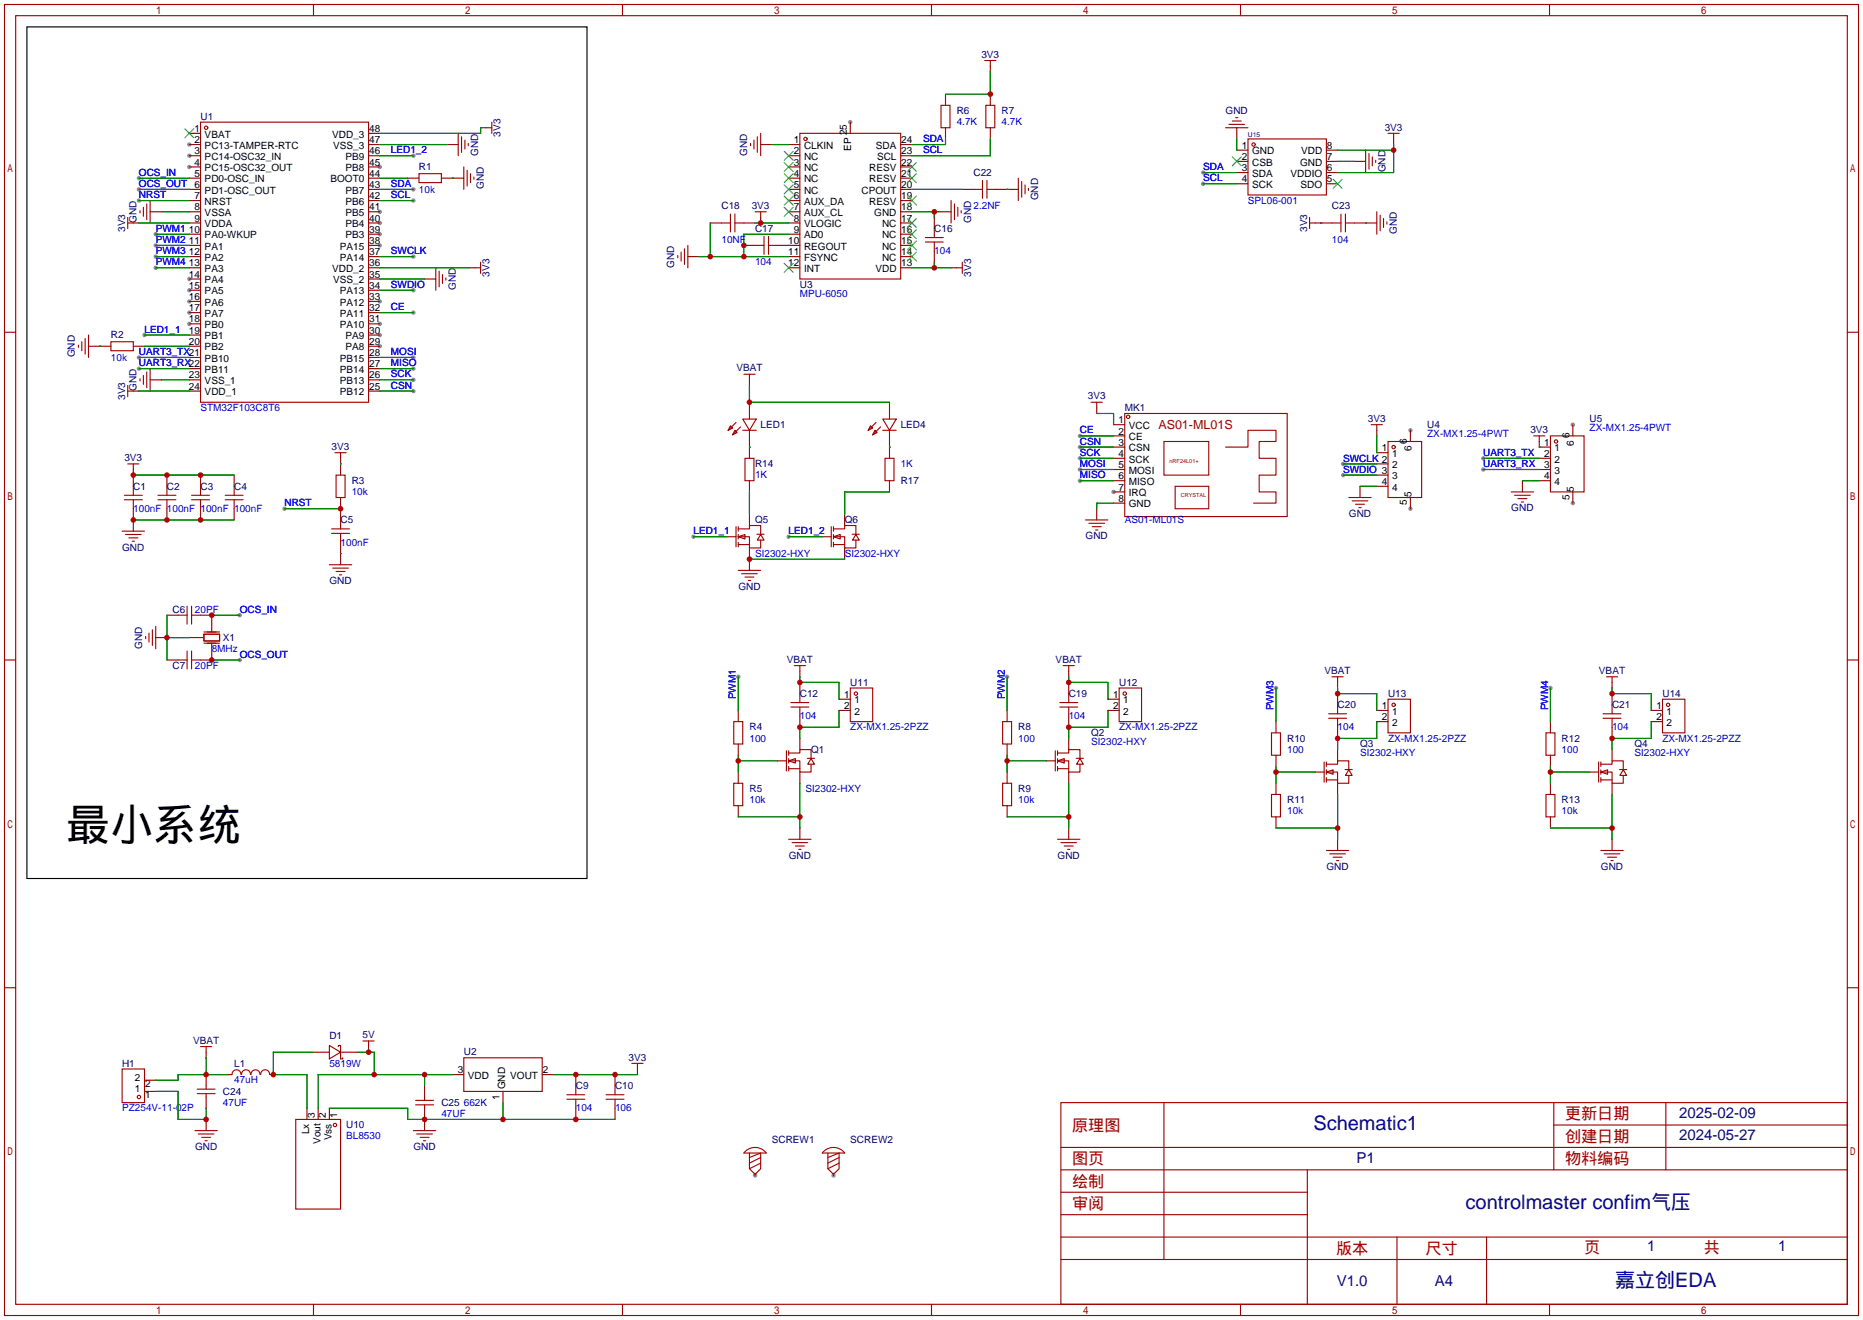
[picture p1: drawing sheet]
<svg xmlns="http://www.w3.org/2000/svg" width="422mm" height="299mm" viewBox="0 0 422 299" stroke-linecap="round" stroke-linejoin="round" font-family="sans-serif">
<g fill="#999">
<circle cx="42.9" cy="32.8" r=".51"/>
<circle cx="42.9" cy="35.3" r=".51"/>
<circle cx="42.9" cy="37.8" r=".51"/>
<circle cx="42.9" cy="63.2" r=".51"/>
<circle cx="42.9" cy="65.8" r=".51"/>
<circle cx="42.9" cy="68.3" r=".51"/>
<circle cx="42.9" cy="70.9" r=".51"/>
<circle cx="42.9" cy="73.4" r=".51"/>
<circle cx="86.1" cy="78.5" r=".51"/>
<circle cx="86.1" cy="75.9" r=".51"/>
<circle cx="86.1" cy="73.4" r=".51"/>
<circle cx="86.1" cy="68.3" r=".51"/>
<circle cx="86.1" cy="55.6" r=".51"/>
<circle cx="86.1" cy="53.1" r=".51"/>
<circle cx="86.1" cy="50.5" r=".51"/>
<circle cx="86.1" cy="48" r=".51"/>
<circle cx="86.1" cy="37.8" r=".51"/>
<circle cx="192.8" cy="27.7" r=".51"/>
<circle cx="252.5" cy="111.5" r=".51"/>
<circle cx="319.8" cy="97.5" r=".51"/>
<circle cx="319.8" cy="115.3" r=".51"/>
<circle cx="356.6" cy="96.3" r=".51"/>
<circle cx="356.6" cy="114" r=".51"/>
<circle cx="171.2" cy="266.4" r=".51"/>
<circle cx="189" cy="266.4" r=".51"/>
<circle cx="64.5" cy="115.3" r=".51"/>
<circle cx="31.5" cy="45.5" r=".51"/>
<circle cx="54.4" cy="139.4" r=".51"/>
<circle cx="54.4" cy="149.6" r=".51"/>
<circle cx="31.5" cy="42.9" r=".51"/>
<circle cx="31.5" cy="40.4" r=".51"/>
<circle cx="244.9" cy="98.8" r=".51"/>
<circle cx="244.9" cy="101.3" r=".51"/>
<circle cx="244.9" cy="103.9" r=".51"/>
<circle cx="244.9" cy="106.4" r=".51"/>
<circle cx="244.9" cy="109" r=".51"/>
<circle cx="304.5" cy="105.2" r=".51"/>
<circle cx="304.5" cy="107.7" r=".51"/>
<circle cx="93.7" cy="65.8" r=".51"/>
<circle cx="93.7" cy="58.2" r=".51"/>
<circle cx="93.7" cy="70.9" r=".51"/>
<circle cx="93.7" cy="88.6" r=".51"/>
<circle cx="93.7" cy="86.1" r=".51"/>
<circle cx="93.7" cy="83.6" r=".51"/>
<circle cx="93.7" cy="81" r=".51"/>
<circle cx="93.7" cy="45.5" r=".51"/>
<circle cx="93.7" cy="42.9" r=".51"/>
<circle cx="167.4" cy="153.4" r=".51"/>
<circle cx="228.3" cy="153.4" r=".51"/>
<circle cx="289.3" cy="156" r=".51"/>
<circle cx="351.5" cy="156" r=".51"/>
<circle cx="35.3" cy="53.1" r=".51"/>
<circle cx="35.3" cy="55.6" r=".51"/>
<circle cx="35.3" cy="58.2" r=".51"/>
<circle cx="35.3" cy="60.7" r=".51"/>
<circle cx="32.8" cy="75.9" r=".51"/>
<circle cx="93.7" cy="35.3" r=".51"/>
<circle cx="157.2" cy="121.7" r=".51"/>
<circle cx="178.8" cy="121.7" r=".51"/>
<circle cx="31.5" cy="81" r=".51"/>
<circle cx="31.5" cy="83.6" r=".51"/>
<circle cx="336.3" cy="106.4" r=".51"/>
<circle cx="336.3" cy="103.9" r=".51"/>
<circle cx="272.8" cy="39.1" r=".51"/>
<circle cx="272.8" cy="41.7" r=".51"/>
</g>
<g fill="none" stroke="#a10000" stroke-width=".25">
<path d="M1 1h420.4v297.2h-420.4zM3.6 3.6h415.2v292.1h-415.2zM71.1 1v2.6M141.1 1v2.6M211.2 1v2.6M223.3 13.7h2.5M224.5 13.7v1.3M281.3 1v2.6M351.3 1v2.6M45.5 27.7h38.1v63.5h-38.1zM95 39.4h5.1v2h-5.1zM103.9 30.2v5.1"/>
<path d="M104.6 31v3.5M105.2 37.8v5.1M105.4 31.8v2M105.9 38.6v3.6M106.2 32.5v.5M106.7 39.4v2M110.2 29h1.3M111.5 27.7v2.5M170.2 32.5v.5M170.9 31.8v2M171.7 31v3.5M172.5 30.2v5.1"/>
<path d="M181.4 30.2h22.8v33h-22.8zM213.4 23.9h2v5.1h-2zM223.5 23.9h2.1v5.1h-2.1zM277.9 29h5.1M278.6 28.2h3.6M279.4 27.4h2M280.2 26.7h.5M283 31.5h17.7v12.7h-17.7zM309.6 34v5.1M310.4 34.8v3.6M311.1 35.6v2M311.9 36.3v.5"/>
<path d="M314.7 30.2h2.5M316 30.2v1.3M29 49.3v2.5M29 50.5h1.2M31.7 47.8v.5M32.5 47v2M33.3 46.2v3.6M34 45.5v5M107.4 40.1v.5M109 59.4v2.6M153.7 57.9v.5M154.4 57.2v2"/>
<path d="M155.2 56.4v3.5M156 55.6v5.1M163.6 50.5h2M165.6 48.5v4.1M166.6 50.5h2.1M166.6 48.5v4.1M171.2 55.6h2M171.2 48h2.5M172.5 48v1.3M173.2 53.6v4.1M174.2 53.6v4.1M174.2 55.6h2.1"/>
<path d="M209.8 54.9h4.1M209.8 53.8h4.1M211.8 51.8v2M211.8 54.9v2M215.6 45.5v5M216.4 46.2v3.6M217.2 47v2M217.9 47.8v.5M218.2 59.4v2.6M220.7 42.9h2.1M222.8 40.9v4.1M223.8 40.9v4.1"/>
<path d="M223.8 42.9h2M230.9 40.4v5.1M231.6 41.1v3.6M232.4 41.9v2M233.2 42.7v.5M296.9 50.5h1.3M296.9 49.3v2.5M302 50.5h2M304 48.5v4.1M305.1 50.5h2M305.1 48.5v4.1M312.2 48v5.1"/>
<path d="M312.9 48.8v3.5M313.7 49.5v2.1M314.5 50.3v.5M1 75.3h2.6M17.8 78.2v.5M18.5 77.5v2M19.3 76.7v3.6M20.1 75.9v5.1M25.1 77.5h5.1v2h-5.1zM98.8 60.7v5.1M99.6 61.5v3.5M100.3 62.2v2.1"/>
<path d="M101.1 63v.5M107.7 60.7h1.3M216.9 60.7h1.3M418.8 75.3h2.6M29 87.4v2.5M29 88.6h1.2M31.7 85.9v.5M32.5 85.1v2M33.3 84.3v3.6M34 83.6v5M165.6 96.5l.5 .5-1 .5zM166.6 97.5l.5 .5-1 .6z"/>
<path d="M166.9 95.8l-1.8 1.7M167.9 96.8l-1.8 1.8M168.4 95h3l-1.5 2.5zM168.4 97.5h3M168.7 84.8h2.5M169.9 84.8v1.3M197.4 96.5l.5 .5-1.1 .5zM198.4 97.5l.5 .5-1 .6zM198.6 95.8l-1.8 1.7M199.6 96.8l-1.7 1.8M200.2 95h3l-1.5 2.5zM200.2 97.5h3"/>
<path d="M247.4 91.2h2.5M248.7 91.2v1.3M255 93.7h36.8v23.4h-36.8zM310.9 96.3h2.5M312.2 96.3v1.2M347.7 98.8h2.6M349 98.8v1.3M351.5 98.8h7.7v12.7h-7.7zM28.2 113.3h4.1M28.2 112.3h4.1M29 105.2h2.5M30.2 105.2v1.2"/>
<path d="M30.2 110.2v2.1M30.2 113.3v2M35.8 113.3h4.1M35.8 112.3h4.1M37.8 110.2v2.1M37.8 113.3v2M43.4 113.3h4.1M43.4 112.3h4.1M45.5 110.2v2.1M45.5 113.3v2M51.1 113.3h4M51.1 112.3h4"/>
<path d="M53.1 110.2v2.1M53.1 113.3v2M75.2 119.9h4M75.9 102.6h2.6M76.2 107.7h2v5.1h-2zM77.2 102.6v1.3M77.2 117.9v2M166.9 119.4v4.6M167.4 119.9h2.5v-.8h2.6v2.1M167.4 119.4v1M168.9 103.9h2v5.1h-2zM188.5 119.4v4.6"/>
<path d="M189 119.9h2.5v-.8h2.6v2.1M189 119.4v1M200.7 103.9h2v5.1h-2zM246.1 117.9h5.1M246.9 118.6h3.5M247.6 119.4h2.1M263.9 100.1h10.2v7.6h-10.2zM266.4 110.2h7.7v5.1h-7.7zM277.9 101.3h5.1v-3.8h6.3v2.6h-3.8v3.8h3.8v3.8h-3.8v3.8h3.8v2.5h-5.1M305.8 112.8h5.1M306.6 113.5h3.5M307.3 114.3h2.1"/>
<path d="M308.1 115.1h.5M314.7 100.1h7.6v12.7h-7.6zM342.6 111.5h5.1M343.4 112.3h3.6M344.2 113h2M344.9 113.8h.5M27.7 120.4h5.1M28.4 121.2h3.6M29.2 121.9h2M30 122.7h.5M40.4 139.4h2M42.4 137.4v4.1"/>
<path d="M43.4 137.4v4.1M43.4 139.4h2.1M74.7 128h5.1M75.2 120.9h4M75.4 128.8h3.6M76.2 129.5h2M77 130.3h.5M77.2 120.9v2M167.4 121.7h2.5v2.5h2.6v-1.8M167.4 121.7l1.5-.5v1zM167.4 121.2v1M167.4 122.9v1.1"/>
<path d="M167.4 123.4h2.5M167.4 129.3h5.1M168.1 130h3.6M168.9 130.8h2M169.7 131.6h.5M171.6 121.1h1.6M172.5 121.2l.7 1.2h-1.5zM189 121.7h2.5v2.5h2.6v-1.8M189 121.7l1.5-.5v1zM189 123.4h2.5M189 121.2v1M189 122.9v1.1"/>
<path d="M193.2 121.1h1.6M194.1 121.2l.7 1.2h-1.5zM248.4 120.1h.5M1 149.6h2.6M33 144.3v.5M33.8 143.5v2M34.5 142.7v3.6M35.3 142v5.1M40.4 149.6h2M42.4 147.6v4M43.4 149.6h2.1M43.4 147.6v4"/>
<path d="M46.2 143.8h3.6v1.5h-3.6zM46.2 145.8h3.6M46.2 143.3h3.6M179.3 159.3h4.1M180.1 150.9h2.5M181.4 150.9v1.2M181.4 157.2v2.1M192.8 156h5.1v7.6h-5.1zM240.3 159.3h4M241 150.9h2.6M242.3 150.9v1.2M242.3 157.2v2.1"/>
<path d="M253.7 156h5.1v7.6h-5.1zM302 153.4h2.5M303.3 153.4v1.3M303.3 159.8v2M314.7 158.5h5.1v7.6h-5.1zM364.2 153.4h2.6M365.5 153.4v1.3M365.5 159.8v2M376.9 158.5h5.1v7.6h-5.1zM418.8 149.6h2.6M166.4 163.6h2v5.1h-2zM166.4 177.5h2v5.1h-2z"/>
<path d="M178.3 170.2v4.6M178.8 172.5h2.6v2.5h2.5v-1.8M178.8 170.7h2.6v-.8h2.5v2.1M178.8 172.5l1.5-.5v1zM178.8 170.2v1M178.8 172v1M178.8 173.7v1.1M178.8 174.2h2.6M179.3 160.3h4.1M181.4 160.3v2M183.1 171.9h1.6M183.9 172l.8 1.2h-1.6z"/>
<path d="M227.3 163.6h2.1v5.1h-2.1zM227.3 177.5h2.1v5.1h-2.1zM239.3 170.2v4.6M239.8 172.5h2.5v2.5h2.6v-1.8M239.8 170.7h2.5v-.8h2.6v2.1M239.8 172.5l1.5-.5v1zM239.8 174.2h2.5M239.8 170.2v1M239.8 172v1M239.8 173.7v1.1M240.3 160.3h4M242.3 160.3v2"/>
<path d="M244 171.9h1.6M244.9 172l.7 1.2h-1.5zM288.3 166.1h2v5.1h-2zM300.2 172.7v4.6M300.7 175h2.6v2.5h2.5v-1.7M300.7 173.2h2.6v-.7h2.5v2M300.7 175l1.6-.5v1zM300.7 172.7v1M300.7 174.5v1M300.7 176.3v1M300.7 176.8h2.6M301.2 162.8h4.1"/>
<path d="M301.2 161.8h4.1M303.3 162.8v2M305 174.4h1.6M305.8 174.5l.8 1.3h-1.5zM350.5 166.1h2.1v5.1h-2.1zM362.5 172.7v4.6M363 175h2.5v2.5h2.5v-1.7M363 173.2h2.5v-.7h2.5v2M363 175l1.5-.5v1zM363 176.8h2.5M363 172.7v1M363 174.5v1"/>
<path d="M363 176.3v1M363.5 162.8h4M363.5 161.8h4M365.5 162.8v2M367.2 174.4h1.6M368 174.5l.8 1.3h-1.5zM178.8 190.2h5.1M179.6 191h3.5M180.3 191.8h2.1M181.1 192.5h.5M239.8 190.2h5.1M240.5 191h3.6"/>
<path d="M241.3 191.8h2M242.1 192.5h.5M288.3 180.1h2v5.1h-2zM300.7 192.8h5.1M301.5 193.5h3.6M302.3 194.3h2M303 195.1h.5M350.5 180.1h2.1v5.1h-2.1zM363 192.8h5M363.7 193.5h3.6M364.5 194.3h2M365.3 195.1h.5"/>
<path d="M1 223.9h2.6M45.5 237.2h2.5M46.7 237.2v1.3M74.7 237l2.5 1.5-2.5 1.5zM76.7 237.2v-.2h.5v3h.5v-.2M82.3 236h2.5M83.6 236v1.2M105.2 239.8h17.7v7.6h-17.7zM418.8 223.9h2.6M27.7 242.3h5.1v7.6h-5.1zM44.2 256.3h5.1M44.7 247.9h4.1"/>
<path d="M44.7 246.9h4.1M45 257h3.5M45.7 257.8h2.1M46.5 258.6h.5M46.7 246.1v.8M46.7 247.9v.8M52.6 243.6a1.01 1.01 0 0 1 1-1.1 1.01 1.01 0 0 1 1 1.1M54.8 243.6a1.01 1.01 0 0 1 1-1.1 1.01 1.01 0 0 1 1 1.1M56.9 243.6a1.01 1.01 0 0 1 1-1.1 1.01 1.01 0 0 1 1 1.1M59.1 243.6a1.01 1.01 0 0 1 1-1.1 1.01 1.01 0 0 1 1 1.1M67.1 253.7h10.1v20.4h-10.1zM93.7 256.3h5.1"/>
<path d="M94.2 250.4h4.1M94.2 249.4h4.1M94.5 257h3.5M95.2 257.8h2.1M96 258.6h.5M96.3 248.7v.7M96.3 250.4v.8M128.5 249.2h4.1M128.5 248.2h4.1M130.6 246.1v2.1M130.6 249.2v2M137.4 249.2h4.1"/>
<path d="M137.4 248.2h4.1M139.4 246.1v2.1M139.4 249.2v2M143.3 241h2.5M144.5 241v1.3M240.5 249.9h178.3v45.8h-178.3zM263.9 249.9v35.6M352.3 249.9v15.3M352.3 255h66.5M377.7 249.9v15.3M169.1 260.9a3.2 3.2 0 0 1 4.6 .5h-5zM169.9 261.4v3.5l1.3 1.3 1.3-1.3v-3.5l-2.6 1"/>
<path d="M172.5 262.4l-2.6 1.3M172.5 263.7l-2.6 1.2M186.9 260.9a3.2 3.2 0 0 1 4.6 .5h-5.1zM187.7 261.4v3.5l1.3 1.3 1.2-1.3v-3.5l-2.5 1M190.2 262.4l-2.5 1.3M190.2 263.7l-2.5 1.2M240.5 270.3h55.9M240.5 265.2h178.3M240.5 275.3h55.9M240.5 260.1h178.3M296.4 265.2v30.5M71.1 295.7v2.5"/>
<path d="M141.1 295.7v2.5M211.2 295.7v2.5M240.5 285.5h178.3M240.5 280.4h178.3M281.3 295.7v2.5M316.7 280.4v15.3M337.1 280.4v15.3M351.3 295.7v2.5"/>
<circle cx="46.7" cy="29" r=".38"/>
<circle cx="182.6" cy="31.5" r=".38"/>
<circle cx="284.2" cy="32.8" r=".38"/>
<circle cx="255.8" cy="94.5" r=".38"/>
<circle cx="316" cy="101.3" r=".38"/>
<circle cx="352.8" cy="100.1" r=".38"/>
<circle cx="194.1" cy="157.2" r=".38"/>
<circle cx="255" cy="157.2" r=".38"/>
<circle cx="316" cy="159.8" r=".38"/>
<circle cx="378.2" cy="159.8" r=".38"/>
<circle cx="31.5" cy="248.7" r=".38"/>
<circle cx="75.9" cy="255" r=".38"/>
</g>
<g fill="none" stroke="#870000" stroke-width=".25">
<path d="M224.5 15v1.3M42.9 30.2h2.6M42.9 32.8h2.6M42.9 35.3h2.6M42.9 37.8h2.6M83.6 30.2h2.5M83.6 32.8h2.5M83.6 35.3h2.5M83.6 37.8h2.5M101.3 32.8h2.6M109 29h1.2M172.5 32.8h2.5"/>
<path d="M178.8 32.8h2.6M178.8 35.3h2.6M178.8 37.8h2.6M192.8 27.7v2.5M204.2 32.8h2.6M204.2 35.3h2.6M204.2 37.8h2.6M214.4 21.3v2.6M214.4 29v2.5M224.5 21.3v2.6M224.5 29v2.5M280.4 34h2.6"/>
<path d="M280.4 36.6h2.6M280.4 39.1h2.6M280.4 29v2.5M300.7 34h2.6M300.7 36.6h2.6M300.7 39.1h2.6M307.1 36.6h2.5M316 31.5v1.3M30.2 50.5h1.3M34 48h2.6M42.9 40.4h2.6M42.9 42.9h2.6"/>
<path d="M42.9 45.5h2.6M42.9 48h2.6M42.9 50.5h2.6M42.9 53.1h2.6M42.9 55.6h2.6M42.9 58.2h2.6M83.6 40.4h2.5M83.6 42.9h2.5M83.6 45.5h2.5M83.6 48h2.5M83.6 50.5h2.5M83.6 53.1h2.5"/>
<path d="M83.6 55.6h2.5M83.6 58.2h2.5M92.5 40.4h2.5M100.1 40.4h5.1M156 58.2h2.5M161 50.5h2.6M168.7 50.5h2.5M168.7 55.6h2.5M172.5 49.3v1.2M176.3 55.6h5.1M178.8 40.4h2.6M178.8 42.9h2.6"/>
<path d="M178.8 45.5h2.6M178.8 48h2.6M178.8 50.5h2.6M178.8 53.1h2.6M178.8 58.2h2.6M204.2 40.4h2.6M204.2 42.9h2.6M204.2 45.5h2.6M204.2 48h2.6M204.2 50.5h2.6M204.2 53.1h2.6M204.2 55.6h2.6"/>
<path d="M204.2 58.2h2.6M211.8 49.3v2.5M211.8 56.9v2.5M213.1 48h2.5M218.2 42.9h2.5M225.8 42.9h5.1M280.4 41.7h2.6M298.2 50.5h3.8M300.7 41.7h2.6M307.1 50.5h5.1M20.1 78.5h5M30.2 78.5h2.6"/>
<path d="M42.9 60.7h2.6M42.9 63.2h2.6M42.9 65.8h2.6M42.9 68.3h2.6M42.9 70.9h2.6M42.9 73.4h2.6M42.9 75.9h2.6M42.9 78.5h2.6M83.6 60.7h2.5M83.6 63.2h2.5M83.6 65.8h2.5M83.6 68.3h2.5"/>
<path d="M83.6 70.9h2.5M83.6 73.4h2.5M83.6 75.9h2.5M83.6 78.5h2.5M96.3 63.2h2.5M106.4 60.7h1.3M178.8 60.7h2.6M204.2 60.7h2.6M215.6 60.7h1.3M30.2 88.6h1.3M34 86.1h2.6M42.9 81h2.6"/>
<path d="M42.9 83.6h2.6M42.9 86.1h2.6M42.9 88.6h2.6M83.6 81h2.5M83.6 83.6h2.5M83.6 86.1h2.5M83.6 88.6h2.5M169.9 86.1v1.3M169.9 91.2v3.8M169.9 97.5v6.4M201.7 91.2v3.8M201.7 97.5v6.4"/>
<path d="M248.7 92.5v1.2M252.5 96.3h2.5M252.5 98.8h2.5M312.2 97.5v1.3M319.8 97.5v2.6M356.6 96.3v2.5M30.2 106.4v3.8M30.2 115.3v5.1M37.8 107.7v2.5M37.8 115.3v2.6M45.5 107.7v2.5M45.5 115.3v2.6"/>
<path d="M53.1 107.7v2.5M53.1 115.3v2.6M77.2 103.9v3.8M77.2 112.8v5.1M169.9 109v2.5M169.9 116.6v2.5M191.5 116.6v2.5M201.7 109v2.5M248.7 115.3v2.6M252.5 101.3h2.5M252.5 103.9h2.5M252.5 106.4h2.5"/>
<path d="M252.5 109h2.5M252.5 111.5h2.5M252.5 114h2.5M308.4 110.2v2.6M312.2 110.2h2.5M312.2 107.7h2.5M312.2 105.2h2.5M312.2 102.6h2.5M319.8 112.8v2.5M345.2 109v2.5M349 100.1v1.2h2.5M349 103.9h2.5"/>
<path d="M349 106.4h2.5M349 109h2.5M356.6 111.5v2.5M37.8 139.4h2.6M45.5 139.4h2.5v3.9M77.2 122.9v5.1M164.8 121.7h2.1M169.9 124.2v5.1M186.4 121.7h2.1M191.5 124.2v2.5M35.3 144.5h2.5M37.8 149.6h2.6"/>
<path d="M42.9 144.5h3.1M48 145.8v3.8h-2.5M181.4 152.1v1.3M181.4 154.7v2.5M190.2 158.5h2.6M242.3 152.1v1.3M242.3 154.7v2.5M251.2 158.5h2.5M303.3 154.7v1.3M303.3 157.2v2.6M365.5 154.7v1.3M365.5 157.2v2.6"/>
<path d="M167.4 161v2.6M167.4 168.7v2.5M167.4 175v2.5M176.3 172.5h2M181.4 162.3v2.5M181.4 167.4v2.5M181.4 175v2.5M190.2 161h2.6M228.3 161v2.6M228.3 168.7v2.5M228.3 175v2.5M237.2 172.5h2.1"/>
<path d="M242.3 162.3v2.5M242.3 167.4v2.5M242.3 175v2.5M251.2 161h2.5M289.3 163.6v2.5M289.3 171.2v2.5M289.3 177.5v2.6M298.2 175h2M303.3 164.8v2.6M303.3 169.9v2.6M303.3 177.5v2.6M312.2 161h2.5"/>
<path d="M312.2 163.6h2.5M351.5 163.6v2.5M351.5 171.2v2.5M351.5 177.5v2.6M360.4 175h2.1M365.5 164.8v2.6M365.5 169.9v2.6M365.5 177.5v2.6M374.4 161h2.5M374.4 163.6h2.5M167.4 182.6v2.6M181.4 187.7v2.5"/>
<path d="M228.3 182.6v2.6M242.3 187.7v2.5M289.3 185.2v2.5M303.3 190.2v2.6M351.5 185.2v2.5M365.5 190.2v2.6M46.7 238.5v1.3M70.9 238.5h3.8M77.2 238.5h3.8M83.6 237.2v1.3M32.8 247.4h2.5M32.8 244.9h2.5"/>
<path d="M46.7 243.6v2.5M46.7 248.7v2.5M46.7 253.7v2.6M51.8 243.6h.8M61.2 243.6h.8M69.6 251.2v2.5M72.1 251.2v2.5M74.7 251.2v2.5M96.3 246.1v2.6M96.3 251.2v5.1M102.6 243.6h2.6M114 247.4v2.5"/>
<path d="M122.9 243.6h2.6M130.6 243.6v2.5M130.6 251.2v2.5M139.4 243.6v2.5M139.4 251.2v2.5M144.5 242.3v1.3M171.2 265.9v.5M189 265.9v.5"/>
</g>
<g fill="none" stroke="#3c3" stroke-width=".25">
<path d="M41.9 29.2l2 2M43.9 29.2l-2 2M177.8 34.3l2 2M177.8 36.8l2 2.1M177.8 39.4l2 2M179.8 34.3l-2 2M179.8 36.8l-2 2.1M179.8 39.4l-2 2M205.7 39.4l2.1 2M205.7 36.8l2.1 2.1M207.8 39.4l-2.1 2M207.8 36.8l-2.1 2.1"/>
<path d="M279.4 35.6l2 2M281.4 35.6l-2 2M177.8 41.9l2 2M177.8 44.5l2 2M177.8 47l2 2M177.8 59.7l2 2M179.8 41.9l-2 2M179.8 44.5l-2 2M179.8 47l-2 2M179.8 59.7l-2 2M205.7 57.2l2.1 2M205.7 54.6l2.1 2"/>
<path d="M205.7 52.1l2.1 2M205.7 49.5l2.1 2.1M205.7 44.5l2.1 2M207.8 57.2l-2.1 2M207.8 54.6l-2.1 2M207.8 52.1l-2.1 2M207.8 49.5l-2.1 2.1M207.8 44.5l-2.1 2M302.3 40.6l2 2.1M304.3 40.6l-2 2.1"/>
</g>
<g fill="none" stroke="#008700" stroke-width=".25">
<path d="M224.5 16.3v5h-10.1M86.1 32.8h15.2M86.1 35.3h7.6M109 29v1.2h-22.9M175 32.8h3.8M214.4 31.5v1.3h-7.6M224.5 31.5v3.8h-17.7M272.8 39.1h7.6M280.4 31.5v2.5M303.3 36.6h3.8M303.3 34h12.7M316 32.8v6.3h-12.7"/>
<path d="M31.5 50.5h11.4M31.5 40.4h11.4M31.5 45.5h11.4M31.5 42.9h11.4M35.3 58.2h7.6M35.3 53.1h7.6M35.3 55.6h7.6M36.6 48h6.3M86.1 40.4h6.4M86.1 45.5h7.6M86.1 42.9h7.6M86.1 58.2h7.6"/>
<path d="M102.6 40.4h.1M158.5 58.2h20.3M161 50.5v7.7M171.2 50.5h7.6M178.8 55.6h.1M178.8 53.1h-10.1v5.1M206.8 48h6.3M206.8 42.9h11.4M211.8 48v1.3M211.8 59.4v1.3M228.3 42.9h.1M272.8 41.7h7.6"/>
<path d="M299.5 50.5h.1M309.6 50.5h.1M22.6 78.5h.1M32.8 78.5h10.1M32.8 75.9h10.1M35.3 60.7h7.6M86.1 63.2h10.2M86.1 60.7h20.3M86.1 65.8h7.6M86.1 70.9h7.6M206.8 60.7h8.8M31.5 88.6h11.4"/>
<path d="M31.5 83.6h11.4M31.5 81h11.4M36.6 86.1h6.3M86.1 86.1h7.6M86.1 88.6h7.6M86.1 83.6h7.6M86.1 81h7.6M169.9 87.4v3.8h31.8M244.9 98.8h7.6M248.7 93.7h3.8v2.6M312.2 98.8v3.8M30.2 107.7h22.9"/>
<path d="M30.2 117.9h22.9M64.5 115.3h12.7M77.2 105.2h.1M169.9 101.3h.1M169.9 111.5v5.1M201.7 101.3h.1M201.7 111.5h-10.2v5.1M244.9 101.3h7.6M244.9 103.9h7.6M244.9 106.4h7.6M244.9 109h7.6M252.5 114h-3.8v1.3"/>
<path d="M304.5 107.7h7.7M304.5 105.2h7.7M308.4 110.2h3.8M336.3 103.9h12.7M336.3 106.4h12.7M345.2 109h3.8M349 101.3h.1M37.8 139.4v10.2M48 139.4h6.4M77.2 125.5h.1M157.2 121.7h7.6M169.9 126.7h21.6"/>
<path d="M178.8 121.7h7.6M37.8 144.5h5.1M48 149.6h6.4M167.4 153.4v7.6M181.4 153.4v1.3h8.8v3.8M228.3 153.4v7.6M242.3 153.4v1.3h8.9v3.8M289.3 156v7.6M303.3 156v1.2h8.9v3.8M351.5 156v7.6M365.5 156v1.2h8.9v3.8M167.4 171.2v3.8"/>
<path d="M167.4 172.5h8.9M181.4 177.5v10.2M190.2 161v3.8h-8.8v2.6M228.3 172.5h8.9M228.3 171.2v3.8M242.3 177.5v10.2M251.2 161v3.8h-8.9v2.6M289.3 173.7v3.8M289.3 175h8.9M312.2 163.6v3.8h-8.9v2.5M351.5 175h8.9M351.5 173.7v3.8"/>
<path d="M374.4 163.6v3.8h-8.9v2.5M167.4 185.2h14M228.3 185.2h14M289.3 187.7h14M303.3 180.1v10.1M351.5 187.7h14M365.5 180.1v10.1M46.7 239.8v3.8M70.9 238.5h-8.9v5.1h7.6v7.6M81 238.5h3.8v5.1M35.3 247.4h5.1v6.3h6.3v-2.5M51.8 243.6h-11.4v1.3h-5.1"/>
<path d="M74.7 251.2h17.8v2.5h46.9M96.3 243.6v2.5M102.6 243.6h-30.5v7.6M114 249.9v3.8M125.5 243.6h19"/>
</g>
<path d="M6.1 6.1h127v193h-127z" fill="none" stroke="#000" stroke-width=".25"/>
<g fill="#c00">
<circle cx="37.8" cy="107.7" r=".63"/>
<circle cx="30.2" cy="107.7" r=".63"/>
<circle cx="45.5" cy="107.7" r=".63"/>
<circle cx="30.2" cy="117.9" r=".63"/>
<circle cx="37.8" cy="117.9" r=".63"/>
<circle cx="45.5" cy="117.9" r=".63"/>
<circle cx="77.2" cy="115.3" r=".63"/>
<circle cx="48" cy="139.4" r=".63"/>
<circle cx="48" cy="149.6" r=".63"/>
<circle cx="37.8" cy="144.5" r=".63"/>
<circle cx="130.6" cy="243.6" r=".63"/>
<circle cx="139.4" cy="243.6" r=".63"/>
<circle cx="211.8" cy="48" r=".63"/>
<circle cx="211.8" cy="60.7" r=".63"/>
<circle cx="224.5" cy="21.3" r=".63"/>
<circle cx="161" cy="58.2" r=".63"/>
<circle cx="168.7" cy="58.2" r=".63"/>
<circle cx="168.7" cy="55.6" r=".63"/>
<circle cx="172.5" cy="50.5" r=".63"/>
<circle cx="167.4" cy="172.5" r=".63"/>
<circle cx="181.4" cy="185.2" r=".63"/>
<circle cx="181.4" cy="154.7" r=".63"/>
<circle cx="181.4" cy="164.8" r=".63"/>
<circle cx="228.3" cy="172.5" r=".63"/>
<circle cx="242.3" cy="185.2" r=".63"/>
<circle cx="242.3" cy="154.7" r=".63"/>
<circle cx="242.3" cy="164.8" r=".63"/>
<circle cx="289.3" cy="175" r=".63"/>
<circle cx="303.3" cy="187.7" r=".63"/>
<circle cx="303.3" cy="157.2" r=".63"/>
<circle cx="303.3" cy="167.4" r=".63"/>
<circle cx="351.5" cy="175" r=".63"/>
<circle cx="365.5" cy="187.7" r=".63"/>
<circle cx="365.5" cy="157.2" r=".63"/>
<circle cx="365.5" cy="167.4" r=".63"/>
<circle cx="46.7" cy="253.7" r=".63"/>
<circle cx="46.7" cy="243.6" r=".63"/>
<circle cx="62" cy="243.6" r=".63"/>
<circle cx="84.8" cy="243.6" r=".63"/>
<circle cx="83.6" cy="238.5" r=".63"/>
<circle cx="96.3" cy="243.6" r=".63"/>
<circle cx="96.3" cy="253.7" r=".63"/>
<circle cx="114" cy="253.7" r=".63"/>
<circle cx="130.6" cy="253.7" r=".63"/>
<circle cx="169.9" cy="91.2" r=".63"/>
<circle cx="169.9" cy="126.7" r=".63"/>
<circle cx="316" cy="34" r=".63"/>
</g>
<text font-size="9.9" x="15" y="190.4">最小系统</text>
<g font-size="4.5" fill="#000080">
<text x="297.8" y="256.2">Schematic1</text>
<text x="332.3" y="274">controlmaster confim气压</text>
<text x="366.2" y="291.8">嘉立创EDA</text>
</g>
<g font-size="3.7" fill="#a00000">
<text x="243.1" y="256.3">原理图</text>
<text x="354.8" y="253.7">更新日期</text>
<text x="243.1" y="263.9">图页</text>
<text x="354.8" y="258.8">创建日期</text>
<text x="354.8" y="263.9">物料编码</text>
<text x="243.1" y="269">绘制</text>
<text x="243.1" y="274">审阅</text>
<text x="302.9" y="284.2">版本</text>
<text x="323.2" y="284.2">尺寸</text>
<text x="359.2" y="283.9">页</text>
<text x="386.3" y="283.9">共</text>
</g>
<g font-size="3.4" fill="#000080">
<text x="380.7" y="253.4">2025-02-09</text>
<text x="307.5" y="263.5">P1</text>
<text x="380.7" y="258.4">2024-05-27</text>
<text x="373.5" y="283.6">1</text>
<text x="403.2" y="283.6">1</text>
<text x="303.1" y="291.5">V1.0</text>
<text x="325.3" y="291.5">A4</text>
</g>
<text font-size="2.8" fill="#a00000" x="262.6" y="97.3">AS01-ML01S</text>
<g font-size="2.3" fill="#000080">
<text x="222.5" y="13">3V3</text>
<text x="45.5" y="27.1">U1</text>
<text x="216.9" y="25.9">R6</text>
<text x="227.1" y="25.9">R7</text>
<text x="277.9" y="25.7">GND</text>
<text x="314" y="29.7">3V3</text>
<text x="108.4" y="35.3" transform="rotate(-90 108.4 35.3)">GND</text>
<text x="113.5" y="31" transform="rotate(-90 113.5 31)">3V3</text>
<text x="169.4" y="35.3" transform="rotate(-90 169.4 35.3)">GND</text>
<text x="95" y="38.6">R1</text>
<text x="220.7" y="39.8">C22</text>
<text x="314.2" y="39.1" transform="rotate(-90 314.2 39.1)">GND</text>
<text x="109.7" y="42.9" transform="rotate(-90 109.7 42.9)">GND</text>
<text x="163.6" y="47.5">C18</text>
<text x="170.4" y="47.3">3V3</text>
<text x="235.4" y="45.4" transform="rotate(-90 235.4 45.4)">GND</text>
<text x="302" y="47.5">C23</text>
<text x="28.4" y="52.6" transform="rotate(-90 28.4 52.6)">3V3</text>
<text x="31" y="50.5" transform="rotate(-90 31 50.5)">GND</text>
<text x="171.2" y="52.5">C17</text>
<text x="211.8" y="52.5">C16</text>
<text x="220.2" y="50.5" transform="rotate(-90 220.2 50.5)">GND</text>
<text x="296.4" y="52.6" transform="rotate(-90 296.4 52.6)">3V3</text>
<text x="316.7" y="53.1" transform="rotate(-90 316.7 53.1)">GND</text>
<text x="103.3" y="65.8" transform="rotate(-90 103.3 65.8)">GND</text>
<text x="111" y="62.7" transform="rotate(-90 111 62.7)">3V3</text>
<text x="152.9" y="60.7" transform="rotate(-90 152.9 60.7)">GND</text>
<text x="181.4" y="65.2">U3</text>
<text x="220.2" y="62.7" transform="rotate(-90 220.2 62.7)">3V3</text>
<text x="25.1" y="76.7">R2</text>
<text x="17" y="81" transform="rotate(-90 17 81)">GND</text>
<text x="31" y="88.6" transform="rotate(-90 31 88.6)">GND</text>
<text x="167" y="84.2">VBAT</text>
<text x="28.4" y="90.7" transform="rotate(-90 28.4 90.7)">3V3</text>
<text x="246.6" y="90.5">3V3</text>
<text x="255" y="93.2">MK1</text>
<text x="310.1" y="95.6">3V3</text>
<text x="360.4" y="95.7">U5</text>
<text x="75.2" y="101.9">3V3</text>
<text x="172.5" y="97">LED1</text>
<text x="204.2" y="97">LED4</text>
<text x="323.6" y="97">U4</text>
<text x="347" y="98.1">3V3</text>
<text x="28.2" y="104.5">3V3</text>
<text x="171.2" y="105.9">R14</text>
<text x="30.2" y="111">C1</text>
<text x="37.8" y="111">C2</text>
<text x="45.5" y="111">C3</text>
<text x="53.1" y="111">C4</text>
<text x="79.8" y="109.7">R3</text>
<text x="204.2" y="109.7">R17</text>
<text x="77.2" y="118.6">C5</text>
<text x="171.2" y="118.6">Q5</text>
<text x="191.5" y="118.6">Q6</text>
<text x="305.8" y="117.2">GND</text>
<text x="342.7" y="115.9">GND</text>
<text x="27.7" y="124.8">GND</text>
<text x="246.1" y="122.3">GND</text>
<text x="74.7" y="132.4">GND</text>
<text x="167.4" y="133.7">GND</text>
<text x="39.1" y="138.9">C6</text>
<text x="32.2" y="147" transform="rotate(-90 32.2 147)">GND</text>
<text x="50.5" y="145.3">X1</text>
<text x="39.1" y="151.6">C7</text>
<text x="178.4" y="150.2">VBAT</text>
<text x="192.8" y="155.4">U11</text>
<text x="239.4" y="150.2">VBAT</text>
<text x="253.7" y="155.4">U12</text>
<text x="300.3" y="152.7">VBAT</text>
<text x="362.5" y="152.7">VBAT</text>
<text x="181.4" y="158">C12</text>
<text x="242.3" y="158">C19</text>
<text x="303.3" y="160.5">C20</text>
<text x="314.7" y="158">U13</text>
<text x="365.5" y="160.5">C21</text>
<text x="376.9" y="158">U14</text>
<text x="169.9" y="165.6">R4</text>
<text x="230.9" y="165.6">R8</text>
<text x="247.4" y="166.8">Q2</text>
<text x="183.9" y="170.7">Q1</text>
<text x="291.8" y="168.1">R10</text>
<text x="308.4" y="169.4">Q3</text>
<text x="354.1" y="168.1">R12</text>
<text x="370.6" y="169.4">Q4</text>
<text x="169.9" y="179.5">R5</text>
<text x="230.9" y="179.5">R9</text>
<text x="291.8" y="182.1">R11</text>
<text x="354.1" y="182.1">R13</text>
<text x="178.8" y="194.6">GND</text>
<text x="239.8" y="194.6">GND</text>
<text x="300.8" y="197.2">GND</text>
<text x="363" y="197.2">GND</text>
<text x="43.8" y="236.6">VBAT</text>
<text x="74.7" y="235.4">D1</text>
<text x="82.2" y="235.3">5V</text>
<text x="105.2" y="239.2">U2</text>
<text x="27.7" y="241.8">H1</text>
<text x="53.1" y="241.8">L1</text>
<text x="142.5" y="240.5">3V3</text>
<text x="50.5" y="248.1">C24</text>
<text x="100.1" y="250.7">C25</text>
<text x="130.6" y="246.9">C9</text>
<text x="139.4" y="246.9">C10</text>
<text x="78.5" y="255.7">U10</text>
<text x="44.2" y="260.7">GND</text>
<text x="93.7" y="260.7">GND</text>
<text x="175" y="259">SCREW1</text>
<text x="192.8" y="259">SCREW2</text>
</g>
<g font-size="2.3">
<text x="44.1" y="29.9">1</text>
<text x="83.7" y="29.9">48</text>
<text x="44.1" y="32.5">2</text>
<text x="44.1" y="35">3</text>
<text x="46.4" y="31.2">VBAT</text>
<text x="46.4" y="33.7">PC13-TAMPER-RTC</text>
<text x="75.3" y="31.2">VDD_3</text>
<text x="75.6" y="33.7">VSS_3</text>
<text x="83.7" y="35">46</text>
<text x="83.7" y="32.5">47</text>
<text x="180" y="32.5">1</text>
<text x="180" y="35">2</text>
<text x="182.3" y="33.7">CLKIN</text>
<text x="192" y="30.7" transform="rotate(-90 192 30.7)">25</text>
<text x="193" y="34.2" transform="rotate(-90 193 34.2)">EP</text>
<text x="198.6" y="33.7">SDA</text>
<text x="204.3" y="35">23</text>
<text x="204.3" y="32.5">24</text>
<text x="281.6" y="33.7">1</text>
<text x="283.9" y="35">GND</text>
<text x="295" y="35">VDD</text>
<text x="300.9" y="33.7">8</text>
<text x="44.1" y="37.5">4</text>
<text x="44.1" y="40.1">5</text>
<text x="46.4" y="36.3">PC14-OSC32_IN</text>
<text x="46.4" y="38.8">PC15-OSC32_OUT</text>
<text x="46.4" y="41.3">PD0-OSC_IN</text>
<text x="74.9" y="41.3">BOOT0</text>
<text x="78.3" y="38.8">PB8</text>
<text x="78.3" y="36.3">PB9</text>
<text x="83.7" y="40.1">44</text>
<text x="83.7" y="37.5">45</text>
<text x="180" y="37.5">3</text>
<text x="180" y="40.1">4</text>
<text x="182.3" y="36.3">NC</text>
<text x="182.3" y="38.8">NC</text>
<text x="182.3" y="41.3">NC</text>
<text x="197.1" y="41.3">RESV</text>
<text x="197.1" y="38.8">RESV</text>
<text x="198.9" y="36.3">SCL</text>
<text x="204.3" y="40.1">21</text>
<text x="204.3" y="37.5">22</text>
<text x="281.6" y="36.3">2</text>
<text x="281.6" y="38.8">3</text>
<text x="281.6" y="41.3">4</text>
<text x="283.9" y="37.5">CSB</text>
<text x="283.9" y="40.1">SDA</text>
<text x="292.6" y="40.1">VDDIO</text>
<text x="294.8" y="37.5">GND</text>
<text x="300.9" y="41.3">5</text>
<text x="300.9" y="38.8">6</text>
<text x="300.9" y="36.3">7</text>
<text x="44.1" y="42.6">6</text>
<text x="44.1" y="45.2">7</text>
<text x="44.1" y="47.7">8</text>
<text x="46.4" y="43.9">PD1-OSC_OUT</text>
<text x="46.4" y="46.4">NRST</text>
<text x="78.3" y="46.4">PB6</text>
<text x="78.3" y="43.9">PB7</text>
<text x="83.7" y="47.7">41</text>
<text x="83.7" y="45.2">42</text>
<text x="83.7" y="42.6">43</text>
<text x="180" y="42.6">5</text>
<text x="180" y="45.2">6</text>
<text x="180" y="47.7">7</text>
<text x="182.3" y="43.9">NC</text>
<text x="182.3" y="46.4">AUX_DA</text>
<text x="195.3" y="43.9">CPOUT</text>
<text x="197.1" y="46.4">RESV</text>
<text x="204.3" y="47.7">18</text>
<text x="204.3" y="45.2">19</text>
<text x="204.3" y="42.6">20</text>
<text x="283.9" y="42.6">SCK</text>
<text x="294.9" y="42.6">SDO</text>
<text x="42.8" y="52.8">10</text>
<text x="44.1" y="50.2">9</text>
<text x="46.4" y="49">VSSA</text>
<text x="46.4" y="51.5">VDDA</text>
<text x="78.3" y="51.5">PB4</text>
<text x="78.3" y="49">PB5</text>
<text x="83.7" y="52.8">39</text>
<text x="83.7" y="50.2">40</text>
<text x="180" y="50.2">8</text>
<text x="180" y="52.8">9</text>
<text x="182.3" y="49">AUX_CL</text>
<text x="182.3" y="51.5">VLOGIC</text>
<text x="198.2" y="49">GND</text>
<text x="200" y="51.5">NC</text>
<text x="204.3" y="52.8">16</text>
<text x="204.3" y="50.2">17</text>
<text x="42.8" y="55.3">11</text>
<text x="42.8" y="57.9">12</text>
<text x="46.4" y="54">PA0-WKUP</text>
<text x="46.4" y="56.6">PA1</text>
<text x="46.4" y="59.1">PA2</text>
<text x="77.1" y="59.1">PA14</text>
<text x="77.1" y="56.6">PA15</text>
<text x="78.3" y="54">PB3</text>
<text x="83.7" y="57.9">37</text>
<text x="83.7" y="55.3">38</text>
<text x="178.7" y="55.3">10</text>
<text x="178.7" y="57.9">11</text>
<text x="182.3" y="54">AD0</text>
<text x="182.3" y="56.6">REGOUT</text>
<text x="182.3" y="59.1">FSYNC</text>
<text x="200" y="59.1">NC</text>
<text x="200" y="56.6">NC</text>
<text x="200" y="54">NC</text>
<text x="204.3" y="57.9">14</text>
<text x="204.3" y="55.3">15</text>
<text x="42.8" y="60.4">13</text>
<text x="42.8" y="62.9">14</text>
<text x="42.8" y="65.5">15</text>
<text x="46.4" y="61.7">PA3</text>
<text x="46.4" y="64.2">PA4</text>
<text x="75.3" y="61.7">VDD_2</text>
<text x="75.6" y="64.2">VSS_2</text>
<text x="83.7" y="65.5">34</text>
<text x="83.7" y="62.9">35</text>
<text x="83.7" y="60.4">36</text>
<text x="178.7" y="60.4">12</text>
<text x="182.3" y="61.7">INT</text>
<text x="198.5" y="61.7">VDD</text>
<text x="204.3" y="60.4">13</text>
<text x="42.8" y="68">16</text>
<text x="42.8" y="70.6">17</text>
<text x="46.4" y="66.7">PA5</text>
<text x="46.4" y="69.3">PA6</text>
<text x="46.4" y="71.8">PA7</text>
<text x="77.1" y="71.8">PA11</text>
<text x="77.1" y="69.3">PA12</text>
<text x="77.1" y="66.7">PA13</text>
<text x="83.7" y="70.6">32</text>
<text x="83.7" y="68">33</text>
<text x="42.8" y="73.1">18</text>
<text x="42.8" y="75.6">19</text>
<text x="46.4" y="74.4">PB0</text>
<text x="46.4" y="76.9">PB1</text>
<text x="77.1" y="74.4">PA10</text>
<text x="78.3" y="76.9">PA9</text>
<text x="83.7" y="75.6">30</text>
<text x="83.7" y="73.1">31</text>
<text x="42.8" y="78.2">20</text>
<text x="46.4" y="79.4">PB2</text>
<text x="46.4" y="82">PB10</text>
<text x="77.1" y="82">PB15</text>
<text x="78.3" y="79.4">PA8</text>
<text x="83.7" y="83.3">27</text>
<text x="83.7" y="80.7">28</text>
<text x="83.7" y="78.2">29</text>
<text x="42.8" y="85.8">23</text>
<text x="42.8" y="88.3">24</text>
<text x="46.4" y="84.5">PB11</text>
<text x="46.4" y="87.1">VSS_1</text>
<text x="46.4" y="89.6">VDD_1</text>
<text x="77.1" y="89.6">PB12</text>
<text x="77.1" y="87.1">PB13</text>
<text x="77.1" y="84.5">PB14</text>
<text x="83.7" y="88.3">25</text>
<text x="83.7" y="85.8">26</text>
<text x="253.6" y="96">1</text>
<text x="253.6" y="98.5">2</text>
<text x="253.6" y="101">3</text>
<text x="256" y="97.2">VCC</text>
<text x="256" y="99.8">CE</text>
<text x="319" y="100.6" transform="rotate(-90 319 100.6)">6</text>
<text x="350.1" y="101">1</text>
<text x="355.8" y="99.3" transform="rotate(-90 355.8 99.3)">6</text>
<text x="356.8" y="101.1" transform="rotate(-90 356.8 101.1)">6</text>
<text x="253.6" y="103.6">4</text>
<text x="253.6" y="106.1">5</text>
<text x="256" y="102.3">CSN</text>
<text x="256" y="104.8">SCK</text>
<text x="256" y="107.4">MOSI</text>
<text x="313.3" y="102.3">1</text>
<text x="315.6" y="106.1">2</text>
<text x="315.6" y="103.6">1</text>
<text x="320" y="102.3" transform="rotate(-90 320 102.3)">6</text>
<text x="350.1" y="106.1">3</text>
<text x="350.1" y="103.6">2</text>
<text x="352.5" y="107.4">3</text>
<text x="352.5" y="104.8">2</text>
<text x="352.5" y="102.3">1</text>
<text x="253.6" y="108.7">6</text>
<text x="253.6" y="111.2">7</text>
<text x="253.6" y="113.7">8</text>
<text x="256" y="109.9">MISO</text>
<text x="256" y="112.5">IRQ</text>
<text x="313.3" y="109.9">4</text>
<text x="315.6" y="111.2">4</text>
<text x="315.6" y="108.7">3</text>
<text x="320" y="112.8" transform="rotate(-90 320 112.8)">5</text>
<text x="350.1" y="108.7">4</text>
<text x="352.5" y="109.9">4</text>
<text x="355.8" y="113.3" transform="rotate(-90 355.8 113.3)">5</text>
<text x="356.8" y="111.5" transform="rotate(-90 356.8 111.5)">5</text>
<text x="256" y="115">GND</text>
<text x="319" y="114.5" transform="rotate(-90 319 114.5)">5</text>
<text x="191.4" y="158.2">1</text>
<text x="191.4" y="160.7">2</text>
<text x="193.7" y="159.5">1</text>
<text x="193.7" y="162">2</text>
<text x="252.4" y="158.2">1</text>
<text x="252.4" y="160.7">2</text>
<text x="254.7" y="159.5">1</text>
<text x="254.7" y="162">2</text>
<text x="313.3" y="160.7">1</text>
<text x="315.6" y="162">1</text>
<text x="375.5" y="160.7">1</text>
<text x="377.9" y="162">1</text>
<text x="313.3" y="163.3">2</text>
<text x="315.6" y="164.5">2</text>
<text x="375.5" y="163.3">2</text>
<text x="377.9" y="164.5">2</text>
<text x="30.6" y="245.1">2</text>
<text x="103.8" y="243.3">3</text>
<text x="106.1" y="244.5">VDD</text>
<text x="115.7" y="244.5">VOUT</text>
<text x="123.1" y="243.3">2</text>
<text x="30.6" y="247.6">1</text>
<text x="32.9" y="248.9">1</text>
<text x="32.9" y="246.3">2</text>
<text x="113.2" y="249.3" transform="rotate(-90 113.2 249.3)">1</text>
<text x="114.5" y="246.9" transform="rotate(-90 114.5 246.9)">GND</text>
<text x="70.1" y="257.1" transform="rotate(-90 70.1 257.1)">Lx</text>
<text x="71.4" y="253.3" transform="rotate(-90 71.4 253.3)">3</text>
<text x="73.9" y="253.3" transform="rotate(-90 73.9 253.3)">2</text>
<text x="76.4" y="253.3" transform="rotate(-90 76.4 253.3)">1</text>
<text x="72.6" y="259.4" transform="rotate(-90 72.6 259.4)">Vout</text>
<text x="75.2" y="258.5" transform="rotate(-90 75.2 258.5)">Vss</text>
</g>
<g font-size="2.3" fill="#00f">
<text x="216.9" y="28.4">4.7K</text>
<text x="227.1" y="28.4">4.7K</text>
<text x="88.6" y="34.8">LED1_2</text>
<text x="209.3" y="32.2">SDA</text>
<text x="209.3" y="34.8">SCL</text>
<text x="31.5" y="39.8">OCS_IN</text>
<text x="272.8" y="38.6">SDA</text>
<text x="272.8" y="41.1">SCL</text>
<text x="31.5" y="44.9">NRST</text>
<text x="31.5" y="42.4">OCS_OUT</text>
<text x="88.6" y="44.9">SCL</text>
<text x="88.6" y="42.4">SDA</text>
<text x="95" y="43.7">10k</text>
<text x="220.7" y="47.5">2.2NF</text>
<text x="283" y="46.2">SPL06-001</text>
<text x="35.3" y="52.5">PWM1</text>
<text x="35.3" y="55.1">PWM2</text>
<text x="35.3" y="57.6">PWM3</text>
<text x="88.6" y="57.6">SWCLK</text>
<text x="163.6" y="55.1">10NF</text>
<text x="211.8" y="57.6">104</text>
<text x="302" y="55.1">104</text>
<text x="35.3" y="60.2">PWM4</text>
<text x="88.6" y="65.2">SWDIO</text>
<text x="171.2" y="60.2">104</text>
<text x="88.6" y="70.3">CE</text>
<text x="181.4" y="67.3">MPU-6050</text>
<text x="32.8" y="75.4">LED1_1</text>
<text x="25.1" y="81.8">10k</text>
<text x="31.5" y="80.5">UART3_TX21</text>
<text x="31.5" y="83">UART3_RX22</text>
<text x="88.6" y="83">MISO</text>
<text x="88.6" y="80.5">MOSI</text>
<text x="88.6" y="88.1">CSN</text>
<text x="88.6" y="85.6">SCK</text>
<text x="45.5" y="93.2">STM32F103C8T6</text>
<text x="244.9" y="98.3">CE</text>
<text x="244.9" y="100.8">CSN</text>
<text x="323.6" y="99">ZX-MX1.25-4PWT</text>
<text x="360.4" y="97.8">ZX-MX1.25-4PWT</text>
<text x="204.2" y="105.9">1K</text>
<text x="244.9" y="103.3">SCK</text>
<text x="244.9" y="105.9">MOSI</text>
<text x="304.5" y="104.6">SWCLK 2</text>
<text x="304.5" y="107.2">SWDIO 3</text>
<text x="336.3" y="105.9">UART3_RX</text>
<text x="336.3" y="103.3">UART3_TX</text>
<text x="79.8" y="112.2">10k</text>
<text x="171.2" y="108.4">1K</text>
<text x="244.9" y="108.4">MISO</text>
<text x="30.2" y="116">100nF</text>
<text x="37.8" y="116">100nF</text>
<text x="45.5" y="116">100nF</text>
<text x="53.1" y="116">100nF</text>
<text x="64.5" y="114.8">NRST</text>
<text x="255" y="118.6">AS01-ML01S</text>
<text x="77.2" y="123.7">100nF</text>
<text x="157.2" y="121.1">LED1_1</text>
<text x="178.8" y="121.1">LED1_2</text>
<text x="171.2" y="126.2">SI2302-HXY</text>
<text x="191.5" y="126.2">SI2302-HXY</text>
<text x="44.2" y="138.9">20PF</text>
<text x="54.4" y="138.9">OCS_IN</text>
<text x="48" y="147.8">8MHz</text>
<text x="54.4" y="149.1">OCS_OUT</text>
<text x="44.2" y="151.6">20PF</text>
<text x="166.8" y="158.5" transform="rotate(-90 166.8 158.5)">PWM1</text>
<text x="227.8" y="158.5" transform="rotate(-90 227.8 158.5)">PWM2</text>
<text x="288.8" y="161" transform="rotate(-90 288.8 161)">PWM3</text>
<text x="351" y="161" transform="rotate(-90 351 161)">PWM4</text>
<text x="181.4" y="163">104</text>
<text x="192.8" y="165.6">ZX-MX1.25-2PZZ</text>
<text x="242.3" y="163">104</text>
<text x="253.7" y="165.6">ZX-MX1.25-2PZZ</text>
<text x="303.3" y="165.6">104</text>
<text x="365.5" y="165.6">104</text>
<text x="169.9" y="168.1">100</text>
<text x="230.9" y="168.1">100</text>
<text x="247.4" y="168.9">SI2302-HXY</text>
<text x="291.8" y="170.7">100</text>
<text x="308.4" y="171.4">SI2302-HXY</text>
<text x="314.7" y="168.1">ZX-MX1.25-2PZZ</text>
<text x="354.1" y="170.7">100</text>
<text x="370.6" y="171.4">SI2302-HXY</text>
<text x="376.9" y="168.1">ZX-MX1.25-2PZZ</text>
<text x="182.6" y="179.5">SI2302-HXY</text>
<text x="169.9" y="182.1">10k</text>
<text x="230.9" y="182.1">10k</text>
<text x="291.8" y="184.6">10k</text>
<text x="354.1" y="184.6">10k</text>
<text x="53.1" y="245.6">47uH</text>
<text x="74.7" y="241.8">5819W</text>
<text x="27.7" y="251.9">PZ254V-11-02P</text>
<text x="50.5" y="250.7">47UF</text>
<text x="105.2" y="250.7">662K</text>
<text x="130.6" y="251.9">104</text>
<text x="139.4" y="251.9">106</text>
<text x="100.1" y="253.2">47UF</text>
<text x="78.5" y="258.3">BL8530</text>
</g>
<text font-size="1.5" fill="#000080" x="283" y="31.1">U15</text>
<g font-size="1.3" fill="#a00000">
<text x="265.2" y="105.1">nRF24L01+</text>
<text x="267.7" y="112.7">CRYSTAL</text>
</g>
</svg>
